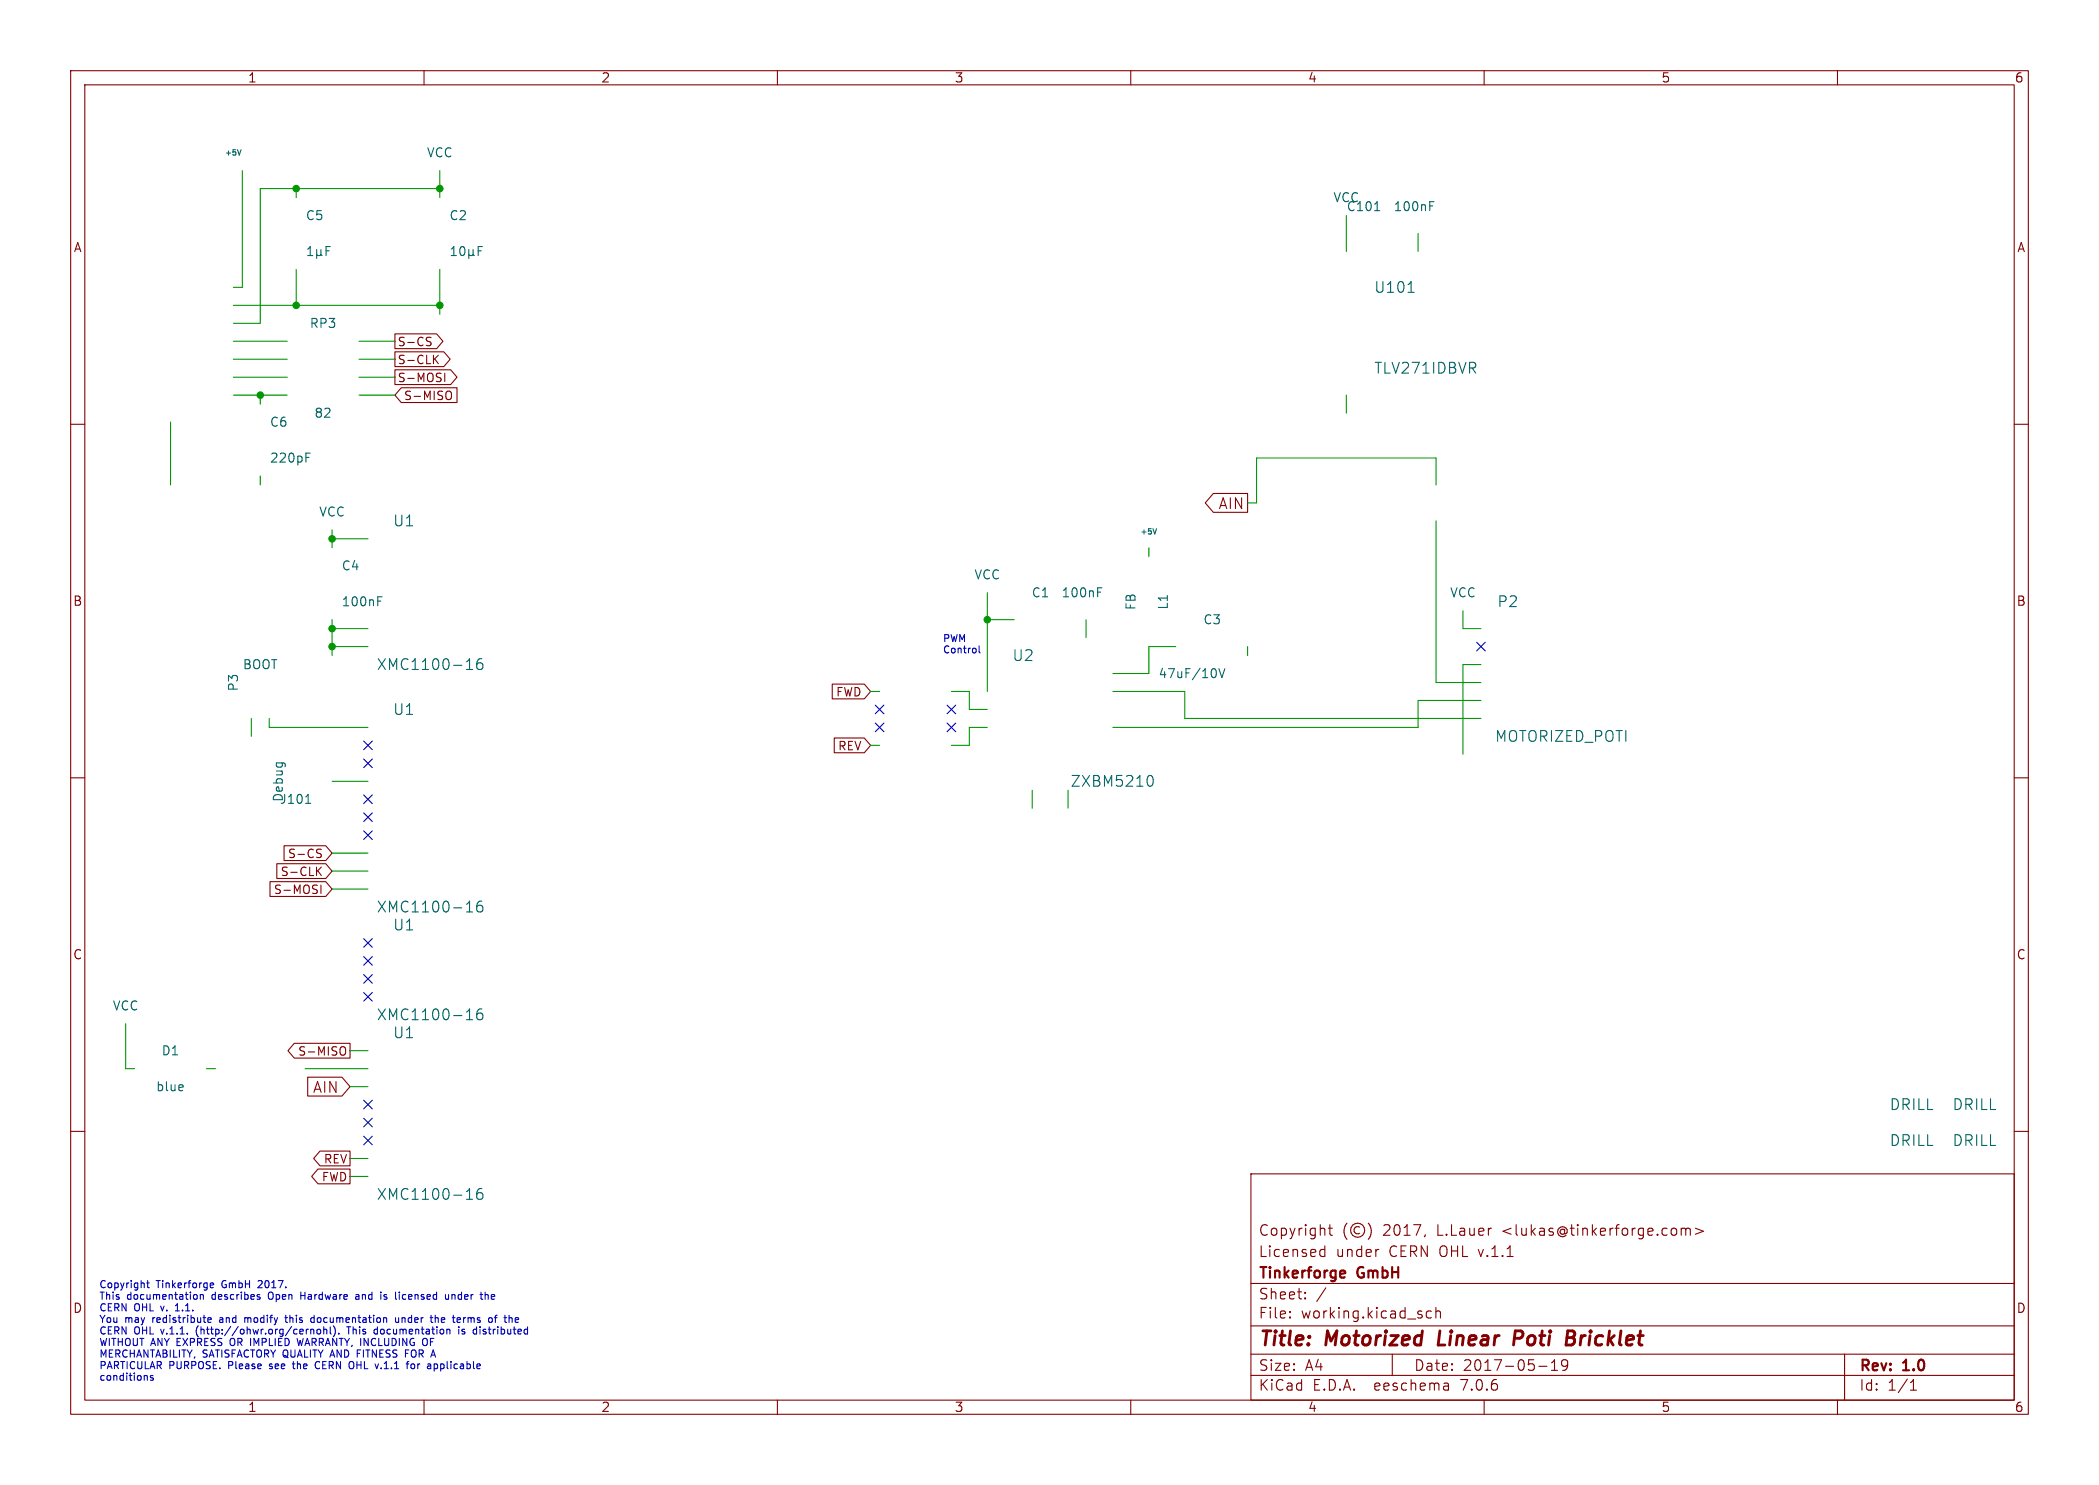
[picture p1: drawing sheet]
<svg xmlns="http://www.w3.org/2000/svg" width="297mm" height="210mm" viewBox="0 0 297 210" stroke-linecap="round" stroke-linejoin="round" font-family="sans-serif">
<g fill="none" stroke="#840000" stroke-width=".15">
<path d="M10 10h277v190h-277zM12 12h273v186h-273zM60 10v2M110 10v2M160 10v2M210 10v2M260 10v2M10 60h2M55.9 52.3h7.9l.9 1-.9 1.1h-7.9zM55.9 49.8h6.9l.9 1-.9 1h-6.9zM55.9 47.2h5.9l.9 1.1-.9 1h-5.9zM56.8 54.8h7.9v2.1h-7.9l-.9-1z"/>
<path d="M60.5 48.3l.4 .1 .1 .3-.2 .2h-.3M60.5 47.7l.5 .1M61.5 50.7l.5 .7M62 50.2l-.7 .7M62.9 52.8v1.2M63.4 55.3a.4 .4 0 0 1 .5 .4v.4a.4 .4 0 0 1-.5 .4M285 60h2M171.7 69.8h4.8v2.7h-4.8l-1.2-1.4zM117.8 96.7h4.5l.9 1.1-.9 1h-4.5zM10 110h2M40.2 119.6h5.9l.9 1.1-.9 1h-5.9zM118 104.4h4.3l.9 1-.9 1.1h-4.3z"/>
<path d="M285 110h2M38.2 124.7h7.9l.9 1-.9 1.1h-7.9zM39.2 122.1h6.9l.9 1.1-.9 1h-6.9zM45 123.1l.5 .7M45 120.7l.4 .1 .1 .3-.3 .2h-.2M45 120.1h.5M45.4 125.2v1.2M45.5 122.6l-.7 .7M10 160h2M41.6 147.5h7.9v2.1h-7.9l-.9-1zM43.5 152.3h4.9l1.1 1.4-1.1 1.3h-4.9zM48.4 148a.4 .4 0 0 1 .5 .4v.4a.4 .4 0 0 1-.5 .4"/>
<path d="M285 160h2M45 165.3h4.5v2.1h-4.5l-.9-1zM45.3 162.8h4.2v2.1h-4.2l-.9-1.1zM177 166h108v32h-108zM186.9 177.6l.1 .1 .5-.1M186.9 176.8l.1-.1 .5 .1M187.5 176.2v1.5M188 173.7h.5M188.2 173.2v1.3v.1l.3 .1M190.6 173a1.72 1.72 0 0 0 0 2.3M192.4 173.6a.52 .52 0 0 0-.8 .4 .52 .52 0 0 0 .8 .4M193.6 173a1.72 1.72 0 0 1 0 2.3"/>
<path d="M195 176.7h.1M201.7 174.6l-.2 .3M237.9 173.8a.37 .37 0 0 1 .6 .1M237.9 173.7v1M238.5 173.9l.2-.2 .4 .1 .1 .9M238.5 173.9v.8M239.9 173.7l1.1 .4-1.1 .5M60 198v2M110 198v2M160 198v2M177 194.5h108M177 191.5h108"/>
<path d="M177 187.5h108M177 181.5h108M182.5 186.3h.1l-.1 .1M182.5 186.3v.1M182.5 185.5v.1M182.5 185.5h.1l-.1 .1M184.7 183.6v.1M184.7 183.6h-.1l.1 .1M184.7 182.8v.1M184.7 182.8h-.1l.1 .1M187.6 182.1l-1.3 2M197 191.5v3"/>
<path d="M202.5 185.5l-.4-.1-.3 .3v.4l.2 .2 .1 .1 .4-.1M203.2 185.5a.37 .37 0 0 1 .6 .1v.8M203.2 184.9v1.5M204.9 195.7l.1 .9M205 196.5l-.2 .1M205 196h-.2M210 198v2M217.7 193.2h1.2M219.5 193.8h.9M219.5 192.7l.5-.4v1.5M221.8 192.9l-.3 .3h-.3l-.2-.3v-.3l.1-.2 .4-.1 .2 .1a.99 .99 0 0 1-.3 1.4h-.3M260 198v2"/>
<path d="M261 191.5v6.5M270.3 196.6h.9M270.3 195.5l.4-.4v1.5"/>
<circle cx="192.1" cy="174" r="1"/>
</g>
<path d="M203.7 188.2l-.2 2h.9M215.2 188.2h-.8l-.2 2M215.2 189.2l-.2 .1h-.7M221.7 189.2h.7M221.8 188.2h.7a.49 .49 0 0 1 .3 .5 .49 .49 0 0 1-.4 .5M222.4 189.2l.3 .1a.58 .58 0 0 1-.4 .9h-.7" fill="none" stroke="#840000" stroke-width=".4"/>
<path d="M190.1 179.7l.2 .1v.2l-.7 .2M190.3 180.6l-.2 .1" fill="none" stroke="#840000" stroke-width=".3"/>
<g fill="none" stroke="#0000c2" stroke-width=".15">
<path d="M138.5 91.3v.9l.2 .1M20.7 194.5l.1 .2v.5M20.7 181.4h.4M20.9 181.1v.9l.2 .1M21.7 194.6l-.3-.1-.1 .2v.1l.4 .1v.2h-.4M24.8 185.4h.6M25 184.5l-.2 .2M27.6 183.1h.2l.1 .2v.4h-.3M27.8 187.9v.7M28.3 183.2l.2-.1h.2l.1 .6M28.3 183.1v.6M29.4 186.7l.5-.1-.1-.2-.2-.1-.2 .2 .1 .5h.3"/>
<path d="M29.7 181.6l.2-.2h.2l.1 .2v.1l-.5 .1M29.7 182l.2 .1h.3M31.1 186.7v.3M32.6 189.4v.7M34.6 186.3v.7M34.9 186.3l-.3 .1M36.6 181.1l-.1 .1M36.7 183.4l.1 .2-.1 .1M36.7 183.1h.1M37.1 181.5l-.6 .6h.6M38 182.9v.7M38.1 193.5l.1 .1"/>
<path d="M38.2 192.9v.3M40.3 186.3h.4M40.4 186v.9l.3 .1M41.4 192.9h.3M41.5 192.5v.9l.2 .2M42 189.3l.3 1 .2-.7 .2 .7M42.6 182.7v1M42.6 183.2h.5M44 186.8l.2 .2h.3M44 188v.7M44 188.1l.1-.1h.3v.7M44.5 186.4l-.3-.1-.2 .2"/>
<path d="M44.5 186v1M44.8 192.6a.5 .5 0 0 0-.2 .6 .5 .5 0 0 0 .6 .3M44.9 188h.3l.2 .2v.3l-.2 .2-.3-.1-.1-.1zM45.8 188.1l.2-.1h.2v.7M45.8 187.6v1.1M46.7 187.6v.9l.2 .2M47.2 187.5a1.19 1.19 0 0 1 0 1.5M47.9 188.6v.1M49.3 187.6v1.1M49.9 192.6a.72 .72 0 0 1 0 .9M50.4 183.1h.3l.1 .6M50.5 191.4h.4"/>
<path d="M50.8 183.3l-.3 .1-.2 .1 .2 .2h.3M53 188.6l.1 .1 .3-.1M53.4 188h-.3l-.1 .1M53.4 187.6v1.1M54.3 183.7h.4M54.7 183.1h-.2l-.2 .1 .1 .2 .3 .1M56 186.3v.7h.3l.1-.1M56.4 186.3v.7M56.5 182.7v.1M56.9 186.3v.7M57 183.1l-.1 .2 .1 .4M57 186.3l-.1 .1"/>
<path d="M57.4 191.4h.3M58.2 192.9h.3l.2 .2v.3l-.2 .2-.3-.1-.1-.1zM60.3 189.3a.72 .72 0 0 1 0 .9M61.4 192.9h.3l.2 .2-.1 .4h-.4M61.6 186.4l.1-.1 .3 .1v.6M61.6 186v1M63 183.1l.1 .6h.2h.2M63.5 183.1v.6M63.5 188l.2 .1v.6M64 183.1v.6M64.3 183.1h-.2l-.1 .1M64.9 187.6v.1"/>
<path d="M64.9 188v.7M65 186.3l.2 .3-.5 .1M65.1 187h-.1M65.4 188.6h.3M65.6 186.3v.7M65.6 186.4v.1M65.7 188h-.2l-.1 .1v.2l.3 .1M67.9 187.6v.1M67.9 188v.7M68.8 183.1l.3 .1v.5M69.6 183.1v.6M70 186.3h.3"/>
<path d="M70 183.3l-.5 .1M70.3 186l-.2 .1v.9M72.9 187h.4M72.9 186.4l.3-.1 .2 .3-.5 .1"/>
</g>
<g fill="none" stroke="#009600" stroke-width=".15">
<path d="M34.3 24.1v16.5h-1.3M41.9 26.7v1.2M41.9 38.1v5.1M62.2 26.7h-25.4v19h-3.8M62.2 24.1v3.8M62.2 38.1v6.4M190.5 30.5v5.1M200.7 33v2.6M24.1 59.7v8.9M33 50.8h7.6M33 43.2h29.2M33 48.3h7.6"/>
<path d="M33 55.9h7.6M33 53.3h7.6M36.8 55.9v1.3M50.8 50.8h5.1M50.8 48.3h5.1M50.8 55.9h5.1M50.8 53.3h5.1M190.5 55.9v2.5M36.8 67.3v1.3M47 76.2h5.1M47 74.9v2.6M162.6 77.5v1.2"/>
<path d="M203.2 68.6v-3.8h-25.4v6.3h-1.3M203.2 73.7v22.8h6.3M47 87.6v5.1M47 91.4h5.1M47 88.9h5.1M123.2 97.8h1.3M134.6 97.8h2.6v2.5h2.5M139.7 83.8v14M139.7 87.6h3.8M153.7 87.6v2.6M157.5 97.8h10.1v3.8h41.9M166.4 91.4h-3.8v3.9h-5.1"/>
<path d="M176.5 91.4v1.3M207 86.4v2.5h2.5M209.5 99.1h-8.8v3.8h-43.2M209.5 94h-2.5v12.7M35.6 101.6v2.5M38.1 101.6v1.3h14M47 110.5h5.1M123.2 105.4h1.3M139.7 102.9h-2.5v2.5h-2.6M146 111.8v2.5M151.1 111.8v2.5M47 125.7h5.1"/>
<path d="M47 123.2h5.1M47 120.7h5.1M17.8 144.8v6.3h1.2M29.2 151.1h1.3M43.2 151.1h8.9M49.5 153.7h2.6M49.5 148.6h2.6M49.5 166.4h2.6M49.5 163.8h2.6"/>
</g>
<g fill="none" stroke="#000084" stroke-width=".15">
<path d="M123.9 99.7l1.2 1.2M125.1 99.7l-1.2 1.2M134 99.7l1.2 1.2M135.2 99.7l-1.2 1.2M208.9 90.8l1.3 1.2M210.2 90.8l-1.3 1.2M51.5 104.8l1.2 1.2M51.5 115l1.2 1.2M51.5 112.4l1.2 1.2M51.5 107.3l1.2 1.3M51.5 117.5l1.2 1.2M52.7 104.8l-1.2 1.2"/>
<path d="M52.7 115l-1.2 1.2M52.7 112.4l-1.2 1.2M52.7 107.3l-1.2 1.3M52.7 117.5l-1.2 1.2M123.9 102.3l1.2 1.2M125.1 102.3l-1.2 1.2M134 102.3l1.2 1.2M135.2 102.3l-1.2 1.2M51.5 132.7l1.2 1.3M51.5 135.3l1.2 1.2M51.5 137.8l1.2 1.2M52.7 132.7l-1.2 1.3"/>
<path d="M52.7 135.3l-1.2 1.2M52.7 137.8l-1.2 1.2M51.5 140.4l1.2 1.2M51.5 158.1l1.2 1.3M51.5 155.6l1.2 1.2M52.7 140.4l-1.2 1.2M52.7 158.1l-1.2 1.3M52.7 155.6l-1.2 1.2M51.5 160.7l1.2 1.2M52.7 160.7l-1.2 1.2"/>
</g>
<g fill="none" stroke="#006464" stroke-width=".15">
<path d="M34.1 21.2l-.2 .7M43.5 36.1h.8M43.5 35.2l.4-.3v1.2M44.8 36l.2 .1h.2l.2-.1M44.8 35.3v1.3M45.4 36l.2 .1M45.4 35.3v.7M46.1 35.5h.5M46.7 34.9h-.6v1.2M63.9 36.1h.7M63.9 35.2l.3-.3v1.2M65.2 35l.2-.1a.69 .69 0 0 1 .3 1.1l-.2 .1a.68 .68 0 0 1-.3-1.1z"/>
<path d="M66.3 36l.2 .1h.3l.1-.1M66.3 35.3v1.3M66.9 36l.2 .1M66.9 35.3v.7M67.7 35.5h.4M68.3 34.9h-.6v1.2M194.5 29.8h.7M202.3 29.1h.4M202.3 28.5h.6M199.2 41.3h.9M43.3 64.7h.4M43.3 64.1h.6"/>
<path d="M163.6 74.8l-.2 .7M53.5 85h.4M53.5 84.4h.6M66 94.7h.9M66.3 93.4l.1-.2v1.5M68.2 93.2a.6 .6 0 0 0-.7 .6v.6l.1 .2 .4 .1 .3-.2v-.5l-.1-.2-.5-.1-.2 .3M155.3 83.7h.4M155.3 83.1h.6M172 94.8v.8M172.5 94.6l.4 1.2 .4-1.2M43.2 113.6h.8M162.7 109.7h.1a.95 .95 0 0 1 0 1.5h-.1"/>
<path d="M66 129h.9M66.3 127.7l.1-.3v1.6M68.2 127.4a.6 .6 0 0 0-.7 .7v.6l.1 .2 .4 .1 .3-.2v-.5l-.1-.2-.5-.1-.2 .3M25.9 153.5v.2l-.6 .1M66 144.2h.9M66.3 142.9l.1-.2v1.5M68.2 142.7a.6 .6 0 0 0-.7 .6v.6l.1 .2 .4 .1 .3-.1v-.5l-.1-.3h-.5l-.2 .3M66 169.6h.9M66.3 168.3l.1-.2v1.5M68.2 168.1a.6 .6 0 0 0-.7 .6v.6l.1 .2 .4 .1 .3-.1v-.5l-.1-.3h-.5l-.2 .3"/>
</g>
<g fill="#009600" stroke="#009600" stroke-width=".15">
<circle cx="47" cy="88.9" r=".46"/>
<circle cx="47" cy="91.4" r=".46"/>
<circle cx="139.7" cy="87.6" r=".46"/>
<circle cx="41.9" cy="43.2" r=".46"/>
<circle cx="36.8" cy="55.9" r=".46"/>
<circle cx="47" cy="76.2" r=".46"/>
<circle cx="62.2" cy="43.2" r=".46"/>
<circle cx="62.2" cy="26.7" r=".46"/>
<circle cx="41.9" cy="26.7" r=".46"/>
</g>
<g font-size="2.8" fill="#840000">
<text x="178" y="190.9">Title:</text>
<text x="187.7" y="190.9">Motorized</text>
<text x="204.4" y="190.9">Linear</text>
<text x="215.8" y="190.9">Poti</text>
<text x="224.1" y="190.9">Bricklet</text>
</g>
<g font-size="2.1" fill="#006464">
<text x="194.4" y="41.6">U101</text>
<text x="194.4" y="53.1">TLV271IDBVR</text>
<text x="55.5" y="74.7">U1</text>
<text x="211.8" y="86.1">P2</text>
<text x="53.2" y="95">XMC1100-16</text>
<text x="143.2" y="93.7">U2</text>
<text x="55.5" y="101.3">U1</text>
<text x="211.5" y="105.1">MOTORIZED_POTI</text>
<text x="151.4" y="111.5">ZXBM5210</text>
<text x="53.2" y="129.3">XMC1100-16</text>
<text x="55.5" y="131.8">U1</text>
<text x="53.2" y="144.5">XMC1100-16</text>
<text x="55.5" y="147">U1</text>
<text x="267.3" y="157.2">DRILL</text>
<text x="276.2" y="157.2">DRILL</text>
<text x="267.3" y="162.3">DRILL</text>
<text x="276.2" y="162.3">DRILL</text>
<text x="53.2" y="169.9">XMC1100-16</text>
</g>
<g font-size="2.1" fill="#840000">
<text x="172.4" y="72.2">AIN</text>
<text x="44.2" y="154.8">AIN</text>
<text x="178" y="178">Licensed</text>
<text x="178" y="175">Copyright</text>
<text x="189" y="178">under</text>
<text x="195.7" y="175">2017,</text>
<text x="196.6" y="178">CERN OHL v.1.1</text>
<text x="203.5" y="175">L.Lauer</text>
<text x="212.8" y="175">&lt;lukas@tinkerforge.com&gt;</text>
<text x="178" y="184">Sheet:</text>
<text x="178" y="181.2">Tinkerforge</text>
<text x="192.2" y="181.2">GmbH</text>
<text x="178" y="186.7">File:</text>
<text x="184.1" y="186.7">working.kicad_sch</text>
<text x="178" y="196.9">KiCad</text>
<text x="178" y="194.1">Size:</text>
<text x="184.7" y="194.1">A4</text>
<text x="185.7" y="196.9">E.D.A.</text>
<text x="194.6" y="196.9">eeschema</text>
<text x="200" y="194.1">Date:</text>
<text x="207" y="196.9">7.0.6</text>
<text x="207" y="194.1">2017-05-19</text>
<text x="263" y="194.3">Rev:</text>
<text x="263" y="196.9">Id:</text>
<text x="267.1" y="196.9">1/1</text>
<text x="269.4" y="194.3">1.0</text>
</g>
<g font-size="1.8" fill="#840000">
<text x="35" y="11.9">1</text>
<text x="85" y="11.9">2</text>
<text x="135" y="11.9">3</text>
<text x="185" y="11.9">4</text>
<text x="235" y="11.9">5</text>
<text x="285" y="11.9">6</text>
<text x="10.3" y="35.9">A</text>
<text x="285.3" y="35.9">A</text>
<text x="10.3" y="85.9">B</text>
<text x="285.3" y="85.9">B</text>
<text x="10.3" y="135.9">C</text>
<text x="285.3" y="135.9">C</text>
<text x="10.3" y="185.9">D</text>
<text x="285.3" y="185.9">D</text>
<text x="35" y="199.9">1</text>
<text x="85" y="199.9">2</text>
<text x="135" y="199.9">3</text>
<text x="185" y="199.9">4</text>
<text x="235" y="199.9">5</text>
<text x="285" y="199.9">6</text>
</g>
<g font-size="1.8" fill="#006464">
<text x="60.3" y="22.5">VCC</text>
<text x="188.6" y="28.8">VCC</text>
<text x="43.2" y="31.3">C5</text>
<text x="63.5" y="31.3">C2</text>
<text x="190.5" y="30.1">C101</text>
<text x="197.1" y="30.1">100nF</text>
<text x="43.7" y="46.6">RP3</text>
<text x="44.4" y="59.3">82</text>
<text x="38.1" y="60.6">C6</text>
<text x="38.1" y="65.6">220pF</text>
<text x="45.1" y="73.3">VCC</text>
<text x="48.3" y="80.9">C4</text>
<text x="137.8" y="82.1">VCC</text>
<text x="48.3" y="86">100nF</text>
<text x="145.9" y="84.7">C1</text>
<text x="150.1" y="84.7">100nF</text>
<text x="160.9" y="86.4" transform="rotate(-90 160.9 86.4)">FB</text>
<text x="165.5" y="86.3" transform="rotate(-90 165.5 86.3)">L1</text>
<text x="170.2" y="88.5">C3</text>
<text x="205.1" y="84.7">VCC</text>
<text x="34.3" y="94.8">BOOT</text>
<text x="33.9" y="97.9" transform="rotate(-90 33.9 97.9)">P3</text>
<text x="163.8" y="96.1">47uF/10V</text>
<text x="39.5" y="113.9">J101</text>
<text x="40.2" y="113.5" transform="rotate(-90 40.2 113.5)">Debug</text>
<text x="15.9" y="143.1">VCC</text>
<text x="22.8" y="149.5">D1</text>
<text x="22" y="154.5">blue</text>
</g>
<g font-size="1.7" fill="#840000">
<text x="56.2" y="51.7">S-CLK</text>
<text x="56.2" y="49.2">S-CS</text>
<text x="56.2" y="54.3">S-MOSI</text>
<text x="57.1" y="56.8">S-MISO</text>
<text x="118.2" y="98.7">FWD</text>
<text x="118.5" y="106.3">REV</text>
<text x="39.6" y="124.1">S-CLK</text>
<text x="40.6" y="121.6">S-CS</text>
<text x="38.6" y="126.6">S-MOSI</text>
<text x="42.1" y="149.5">S-MISO</text>
<text x="45.4" y="167.3">FWD</text>
<text x="45.7" y="164.7">REV</text>
</g>
<g font-size="1.4" fill="#0000c2">
<text x="133.3" y="90.9">PWM</text>
<text x="133.3" y="92.5">Control</text>
<text x="14" y="182.2">Copyright</text>
<text x="14" y="183.9">This</text>
<text x="14" y="185.5">CERN</text>
<text x="18" y="183.9">documentation</text>
<text x="19" y="185.5">OHL</text>
<text x="22.2" y="182.2">Tinkerforge</text>
<text x="23" y="185.5">v.</text>
<text x="25.3" y="185.5">1.1.</text>
<text x="30.2" y="183.9">describes</text>
<text x="31.6" y="182.2">GmbH</text>
<text x="37" y="182.2">2017.</text>
<text x="38.4" y="183.9">Open</text>
<text x="43.2" y="183.9">Hardware</text>
<text x="51.3" y="183.9">and</text>
<text x="55.1" y="183.9">is</text>
<text x="57.4" y="183.9">licensed</text>
<text x="64.7" y="183.9">under</text>
<text x="70" y="183.9">the</text>
<text x="14" y="187.2">You</text>
<text x="14" y="188.8">CERN</text>
<text x="14" y="190.4">WITHOUT ANY EXPRESS</text>
<text x="17.7" y="187.2">may</text>
<text x="19" y="188.8">OHL</text>
<text x="21.8" y="187.2">redistribute</text>
<text x="23" y="188.8">v.1.1.</text>
<text x="28.2" y="188.8">(http://ohwr.org/cernohl).</text>
<text x="31.5" y="187.2">and</text>
<text x="33" y="190.4">OR IMPLIED</text>
<text x="35.3" y="187.2">modify</text>
<text x="41.4" y="187.2">this</text>
<text x="43.1" y="190.4">WARRANTY, INCLUDING</text>
<text x="45.2" y="187.2">documentation</text>
<text x="49.9" y="188.8">This</text>
<text x="53.9" y="188.8">documentation</text>
<text x="57.4" y="187.2">under</text>
<text x="61.3" y="190.4">OF</text>
<text x="62.7" y="187.2">the</text>
<text x="66.1" y="187.2">terms</text>
<text x="66.1" y="188.8">is</text>
<text x="68.4" y="188.8">distributed</text>
<text x="71.4" y="187.2">of</text>
<text x="14" y="192.1">MERCHANTABILITY,</text>
<text x="14" y="193.7">PARTICULAR</text>
<text x="14" y="195.3">conditions</text>
<text x="23.9" y="193.7">PURPOSE.</text>
<text x="28.7" y="192.1">SATISFACTORY QUALITY AND</text>
<text x="32.5" y="193.7">Please</text>
<text x="38.6" y="193.7">see</text>
<text x="42.2" y="193.7">the</text>
<text x="45.6" y="193.7">CERN</text>
<text x="50.6" y="193.7">OHL</text>
<text x="51.2" y="192.1">FITNESS</text>
<text x="54.6" y="193.7">v.1.1</text>
<text x="58.3" y="192.1">FOR</text>
<text x="59.3" y="193.7">for</text>
<text x="62.5" y="193.7">applicable</text>
</g>
<g font-size="1.1" fill="#006464">
<text x="31.7" y="22.2">+5V</text>
<text x="161.2" y="75.8">+5V</text>
</g>
</svg>
